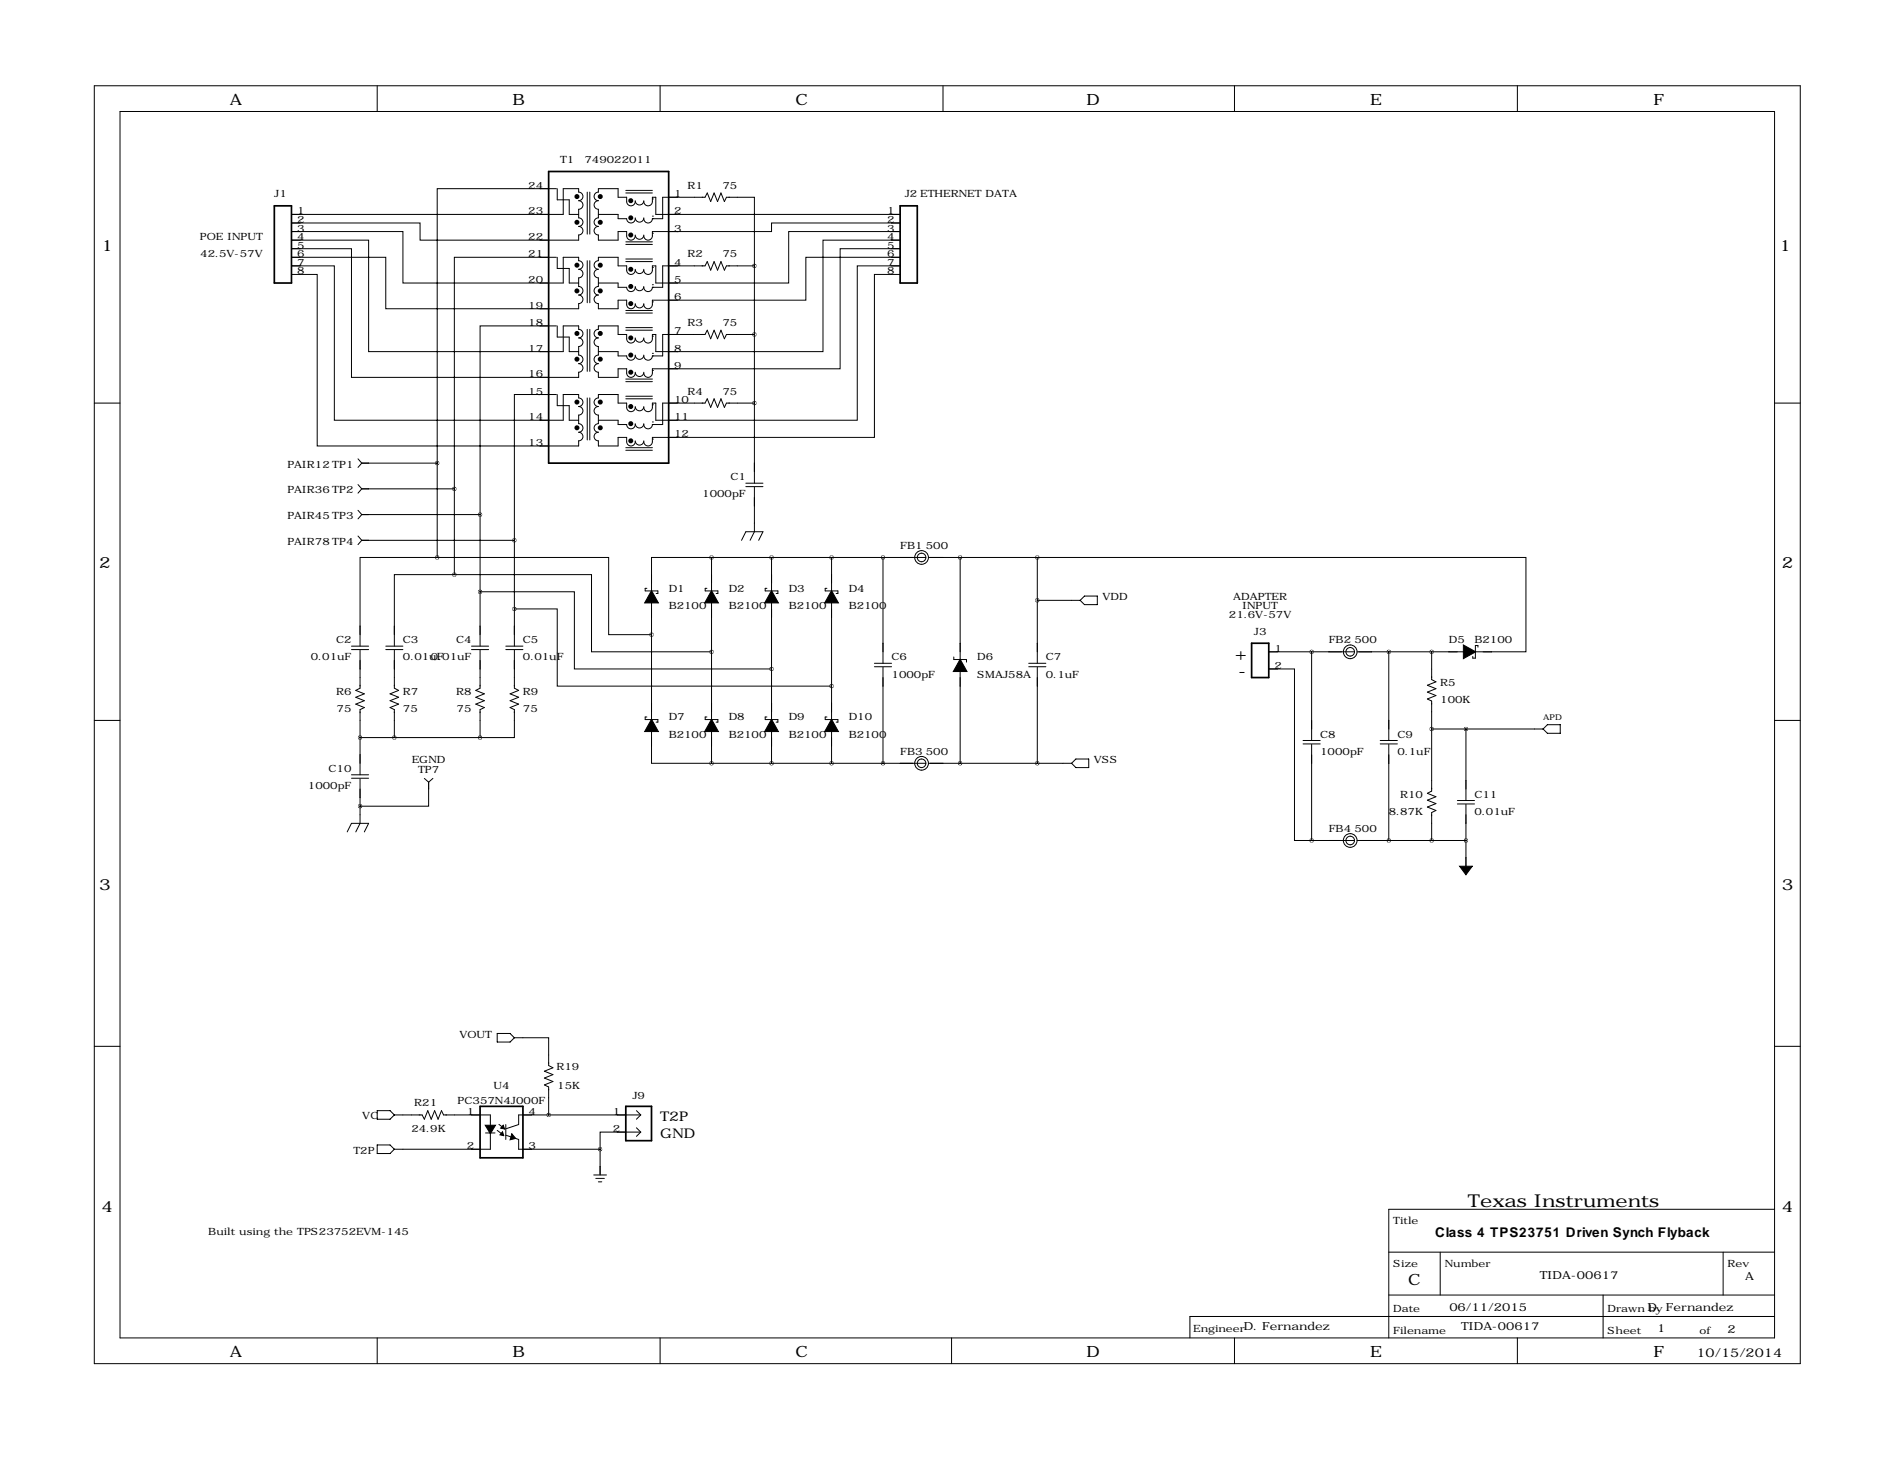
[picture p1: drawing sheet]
<svg xmlns="http://www.w3.org/2000/svg" width="559mm" height="432mm" viewBox="0 0 559 432" stroke-linecap="round" stroke-linejoin="round" font-family="sans-serif">
<g fill="none" stroke="#000" stroke-width=".3">
<path d="M27.9 25.4h505.5v378.5h-505.5zM35.6 33h490.2v363.2h-490.2zM111.8 25.4v7.6M195.6 25.4v7.6M279.4 25.4v7.6M365.8 25.4v7.6M449.6 25.4v7.6M164.8 55.9h-35.3v81.3M165.1 55.9v3.3h3.6v4.3h2.7M174 56.9v12.4M174.8 56.9v12.4M185.4 56.4h7.9"/>
<path d="M185.4 57.1h7.9M188.2 59.7a1.27 1.27 0 0 1-1.3 1.3 1.27 1.27 0 0 1-1.2-1.3v-1.3h-2.6v-2.5h-5.8v1a1.27 1.27 0 0 0-1.3 1.3 1.27 1.27 0 0 0 1.3 1.2 1.27 1.27 0 0 0-1.3 1.3 1.27 1.27 0 0 0 1.3 1.3v2.5a1.27 1.27 0 0 0-1.3 1.3 1.27 1.27 0 0 0 1.3 1.3 1.27 1.27 0 0 0-1.3 1.2 1.27 1.27 0 0 0 1.3 1.3v1.5h5.8v-2.5h2.6v1.2a1.27 1.27 0 0 0 1.2 1.3 1.27 1.27 0 0 0 1.3-1.3M188.2 59.4a1.27 1.27 0 0 0 1.3 1.3 1.27 1.27 0 0 0 1.3-1.3M190.8 59.7a1.27 1.27 0 0 0 1.2 1.3 1.27 1.27 0 0 0 1.3-1.3v-1.3h1v5.1h72.4M193.3 58.9h.1M86.4 78.7h12.7v45.8h67.8v-7.7h4.5v1.1a1.27 1.27 0 0 1 1.3 1.2 1.27 1.27 0 0 1-1.3 1.3 1.27 1.27 0 0 1 1.3 1.3 1.27 1.27 0 0 1-1.3 1.2v2.6a1.27 1.27 0 0 1 1.3 1.2 1.27 1.27 0 0 1-1.3 1.3 1.27 1.27 0 0 1 1.3 1.3 1.27 1.27 0 0 1-1.3 1.3v1.5h-77.4v-50.8h-7.6M86.4 71.1h22.8v33h57.7v-7.6h4.5v1a1.27 1.27 0 0 1 1.3 1.3 1.27 1.27 0 0 1-1.3 1.3 1.27 1.27 0 0 1 1.3 1.2 1.27 1.27 0 0 1-1.3 1.3v2.6a1.27 1.27 0 0 1 1.3 1.2 1.27 1.27 0 0 1-1.3 1.3 1.27 1.27 0 0 1 1.3 1.3 1.27 1.27 0 0 1-1.3 1.2v1.6h-67.3v-38.1h-17.7M86.4 68.6h33v15.2h47.5v-7.6h4.5v1a1.27 1.27 0 0 1 1.3 1.3 1.27 1.27 0 0 1-1.3 1.3 1.27 1.27 0 0 1 1.3 1.2 1.27 1.27 0 0 1-1.3 1.3v2.5a1.27 1.27 0 0 1 1.3 1.3 1.27 1.27 0 0 1-1.3 1.3 1.27 1.27 0 0 1 1.3 1.2 1.27 1.27 0 0 1-1.3 1.3v1.5h-57.1v-15.2h-27.9M86.4 63.5h80.5v-7.6h4.5v1a1.27 1.27 0 0 1 1.3 1.3 1.27 1.27 0 0 1-1.3 1.2 1.27 1.27 0 0 1 1.3 1.3 1.27 1.27 0 0 1-1.3 1.3v2.5a1.27 1.27 0 0 1 1.3 1.3 1.27 1.27 0 0 1-1.3 1.3 1.27 1.27 0 0 1 1.3 1.2 1.27 1.27 0 0 1-1.3 1.3v1.5h-46.9v-5.1h-38.1M164.8 76.2h-30.2v68.6M165.1 76.2v3.3h3.6v4.3h2.7M174 77.2v12.5"/>
<path d="M174.8 77.2v12.5M177.3 63.5h5.8v1.3h2.6a1.27 1.27 0 0 0 1.2 1.2 1.27 1.27 0 0 0 1.3-1.2M185.4 76.7h7.9M185.4 77.5h7.9M185.4 71.6h7.9M185.4 72.4h7.9M188.2 79.8a1.27 1.27 0 0 0 1.3 1.2 1.27 1.27 0 0 0 1.3-1.2M188.2 69.6a1.27 1.27 0 0 0 1.3 1.3 1.27 1.27 0 0 0 1.3-1.3M188.2 64.5a1.27 1.27 0 0 0 1.3 1.3 1.27 1.27 0 0 0 1.3-1.3M190.8 64.8a1.27 1.27 0 0 0 1.2 1.2 1.27 1.27 0 0 0 1.3-1.2M193.3 79.2h.1M193.3 69.1h.1"/>
<path d="M193.3 64h.1M193.3 64.8h.1M193.3 64.8h3v-6.4h12.6l.6-1.3 1.1 2.6 1-2.6 1 2.6 1-2.6 1 2.6 .6-1.3h8.3v20.3M223.5 78.7h-8.3l-.6 1.3-1-2.5-1 2.5-1-2.5-1 2.5-1.1-2.5-.6 1.2h-12.6v6.4h-3M223.5 78.7v64.4M266.7 73.7h-17.8v35.5h-55.6v1.3a1.27 1.27 0 0 1-1.3 1.3 1.27 1.27 0 0 1-1.2-1.3M266.7 71.1h-22.9v33h-49.5v-5h-1v1.2a1.27 1.27 0 0 1-1.3 1.3 1.27 1.27 0 0 1-1.2-1.3M266.7 68.6h-33v15.2h-39.4v-5.1h-1v1.3a1.27 1.27 0 0 1-1.3 1.3 1.27 1.27 0 0 1-1.2-1.3M266.7 66h-38.1v2.6h-35.3v1.2a1.27 1.27 0 0 1-1.3 1.3 1.27 1.27 0 0 1-1.2-1.3M266.7 78.7h-12.7v45.8h-59.7v-5.1h-1v1.2a1.27 1.27 0 0 1-1.3 1.3 1.27 1.27 0 0 1-1.2-1.3M266.7 76.2h-27.9v12.7h-45.5v1.3a1.27 1.27 0 0 1-1.3 1.2 1.27 1.27 0 0 1-1.2-1.2M164.8 96.5h-22.6v55.9"/>
<path d="M165.1 96.5v3.3h3.6v4.3h2.7M174 97.5v12.5M174.8 97.5v12.5M177.3 83.8h5.8v1.3h2.6a1.27 1.27 0 0 0 1.2 1.3 1.27 1.27 0 0 0 1.3-1.3M185.4 91.9h7.9M185.4 92.7h7.9M185.4 97h7.9M185.4 97.8h7.9M188.2 80a1.27 1.27 0 0 1-1.3 1.3 1.27 1.27 0 0 1-1.2-1.3v-1.3h-2.6v-2.5h-5.8v1a1.27 1.27 0 0 0-1.3 1.3 1.27 1.27 0 0 0 1.3 1.3 1.27 1.27 0 0 0-1.3 1.2 1.27 1.27 0 0 0 1.3 1.3v2.5a1.27 1.27 0 0 0-1.3 1.3 1.27 1.27 0 0 0 1.3 1.3 1.27 1.27 0 0 0-1.3 1.2 1.27 1.27 0 0 0 1.3 1.3v1.5h5.8v-2.5h2.6v1.3a1.27 1.27 0 0 0 1.2 1.2 1.27 1.27 0 0 0 1.3-1.2M188.2 89.9a1.27 1.27 0 0 0 1.3 1.3 1.27 1.27 0 0 0 1.3-1.3M188.2 84.8a1.27 1.27 0 0 0 1.3 1.3 1.27 1.27 0 0 0 1.3-1.3M190.8 85.1a1.27 1.27 0 0 0 1.2 1.3 1.27 1.27 0 0 0 1.3-1.3"/>
<path d="M193.3 99.6h.1M193.3 89.4h.1M193.3 84.3h.1M193.3 85.1h.1M223.5 99.1h-8.3l-.6 1.2-1-2.5-1 2.5-1-2.5-1 2.5-1.1-2.5-.6 1.3h-12.6v6.3h-3M266.7 81.3h-7.6v48.2h-65.8v1.3a1.27 1.27 0 0 1-1.3 1.3 1.27 1.27 0 0 1-1.2-1.3M27.9 119.4h7.7M164.8 116.8h-12.4v43.2M165.1 116.8v3.3h3.6v4.4h2.7M174 117.9v12.4M174.8 117.9v12.4M177.3 104.1h5.8v1.3h2.6a1.27 1.27 0 0 0 1.2 1.3 1.27 1.27 0 0 0 1.3-1.3"/>
<path d="M185.4 117.3h7.9M185.4 118.1h7.9M185.4 112.3h7.9M185.4 113h7.9M188.2 100.3a1.27 1.27 0 0 1-1.3 1.3 1.27 1.27 0 0 1-1.2-1.3v-1.2h-2.6v-2.6h-5.8v1a1.27 1.27 0 0 0-1.3 1.3 1.27 1.27 0 0 0 1.3 1.3 1.27 1.27 0 0 0-1.3 1.2 1.27 1.27 0 0 0 1.3 1.3v2.6a1.27 1.27 0 0 0-1.3 1.2 1.27 1.27 0 0 0 1.3 1.3 1.27 1.27 0 0 0-1.3 1.3 1.27 1.27 0 0 0 1.3 1.2v1.6h5.8v-2.6h2.6v1.3a1.27 1.27 0 0 0 1.2 1.3 1.27 1.27 0 0 0 1.3-1.3M188.2 110.2a1.27 1.27 0 0 0 1.3 1.3 1.27 1.27 0 0 0 1.3-1.3M188.2 105.2a1.27 1.27 0 0 0 1.3 1.2 1.27 1.27 0 0 0 1.3-1.2M188.2 100.1a1.27 1.27 0 0 0 1.3 1.2 1.27 1.27 0 0 0 1.3-1.2M190.8 105.4a1.27 1.27 0 0 0 1.2 1.3 1.27 1.27 0 0 0 1.3-1.3M193.3 119.9h.1M193.3 109.7h.1M193.3 104.6h.1"/>
<path d="M193.3 105.4h.1M223.5 119.4h-8.3l-.6 1.2-1-2.5-1 2.5-1-2.5-1 2.5-1.1-2.5-.6 1.3h-12.6v6.3h-3M525.8 119.4h7.6M106.1 135.9l1.1 1.3M107.2 137.2h22.3M107.2 137.2l-1.1 1.2M129.5 137.2v27.9M177.3 124.5h5.8v1.2h2.6a1.27 1.27 0 0 0 1.2 1.3 1.27 1.27 0 0 0 1.3-1.3M185.4 132.6h7.9M185.4 133.3h7.9M188.2 120.6a1.27 1.27 0 0 1-1.3 1.3 1.27 1.27 0 0 1-1.2-1.3v-1.2h-2.6v-2.6h-5.8v1.1a1.27 1.27 0 0 0-1.3 1.2 1.27 1.27 0 0 0 1.3 1.3 1.27 1.27 0 0 0-1.3 1.3 1.27 1.27 0 0 0 1.3 1.2v2.6a1.27 1.27 0 0 0-1.3 1.2 1.27 1.27 0 0 0 1.3 1.3 1.27 1.27 0 0 0-1.3 1.3 1.27 1.27 0 0 0 1.3 1.3v1.5h5.8v-2.6h2.6v1.3a1.27 1.27 0 0 0 1.2 1.3 1.27 1.27 0 0 0 1.3-1.3M188.2 130.6a1.27 1.27 0 0 0 1.3 1.2 1.27 1.27 0 0 0 1.3-1.2"/>
<path d="M188.2 125.5a1.27 1.27 0 0 0 1.3 1.2 1.27 1.27 0 0 0 1.3-1.2M188.2 120.4a1.27 1.27 0 0 0 1.3 1.3 1.27 1.27 0 0 0 1.3-1.3M190.8 125.7a1.27 1.27 0 0 0 1.2 1.3 1.27 1.27 0 0 0 1.3-1.3M193.3 130h.1M193.3 125h.1M193.3 125.7h.1M106.1 151.1l1.1 1.3M106.1 143.5l1.1 1.3M106.1 158.8l1.1 1.2M107.2 152.4h35M107.2 152.4l-1.1 1.3M107.2 144.8h27.4"/>
<path d="M107.2 144.8l-1.1 1.2M134.6 144.8v25.4M142.2 152.4v39M221 143.1h5.1M221 144.1h5.1M223.5 144.3v13.2l-1.3 2.5M107.2 160h45.2M107.2 160l-1.1 1.3M129.5 165.1h-22.8v26.3M129.5 165.1h50.8v22.9h12.7M134.6 170.2h-17.8v21.2M134.6 170.2h40.7v22.8h35.5"/>
<path d="M142.2 175.3h28v22.8h58.4M152.4 160v31.4M191.7 174.2h-.5v.8h3.7v.8h-.5M209.4 174.2h-.5v.8h3.8v.8h-.5M210.8 165.1h-17.8v61h17.8M210.8 165.1h63.5M210.8 165.1v61M219.7 160l1.3-2.5h5.1l-1.3 2.5M227.2 174.2h-.5v.8h3.8v.8h-.5M228.6 165.1v61M245 174.2h-.5v.8h3.8v.8h-.5M246.4 165.1v61"/>
<path d="M261.6 165.1v31.3M275.1 165.1h32.2M284.5 165.1v61M307.3 165.1h144.8v27.9h-50M307.3 165.1v31.3M307.3 177.8h12.7M321.3 176.5h3.8v2.6h-3.8l-1.3-1.3zM104.1 191.4h5.1M104.1 192.4h5.1M106.7 192.5v11.3l-1.3 .7 2.5 1-2.5 1 2.5 1-2.5 1 2.5 1-1.2 .7v19.3M114.3 191.4h5.1M114.3 192.4h5.1"/>
<path d="M116.8 192.5v11.3l1.3 .7-2.5 1 2.5 1-2.5 1 2.5 1-2.5 1 1.2 .7v8.2M139.7 191.4h5.1M139.7 192.4h5.1M142.2 192.5v11.3l-1.2 .7 2.5 1-2.5 1 2.5 1-2.5 1 2.5 1-1.3 .7v8.2M149.9 191.4h5M149.9 192.4h5M152.4 192.5v11.3l1.3 .7-2.6 1 2.6 1-2.6 1 2.6 1-2.6 1 1.3 .7v8.2h-10.2M152.4 180.3h12.7v22.9h81.3M259.1 196.4h5.1M259.1 197.5h5.1M261.6 197.6v28.5M282.6 194.6v.7h3.8v.8"/>
<path d="M304.8 196.4h5.1M304.8 197.5h5.1M307.3 197.6v28.5M375.9 198.1h7.6v50.8h5.1M375.9 193h25.4M388.6 193v26.3M411.5 193v26.3M424.2 193v8.3l1.2 .6-2.5 1 2.5 1.1-2.5 1 2.5 1-2.5 1 1.3 .6v26.7l-1.3 .6 2.5 1.1-2.5 1 2.5 1-2.5 1 2.5 1-1.2 .6v8.3M437.9 191.7v-.5h-.8v3.7h-.7v-.5M27.9 213.4h7.7M106.7 218.4h35.5M191.7 212.3h-.5v.8h3.7v.8h-.5"/>
<path d="M209.4 212.3h-.5v.8h3.8v.8h-.5M227.2 212.3h-.5v.8h3.8v.8h-.5M245 212.3h-.5v.8h3.8v.8h-.5M386.1 219.3h5.1M408.9 219.3h5.1M424.2 215.9h33M434.3 215.9v21.2M458.5 214.6h3.8v2.6h-3.8l-1.3-1.3zM525.8 213.4h7.6M104.1 229.5h5.1M104.1 230.5h5.1M106.7 230.6v13.2l-1.3 2.6"/>
<path d="M125.7 230.5l1.3 1.1M127 231.6v7.2h-20.3M128.3 230.5l-1.3 1.1M210.8 226.1h63.5M275.1 226.1h42.4M318.8 224.8h3.8v2.5h-3.8l-1.3-1.2zM386.1 220.3h5.1M388.6 220.5v28.4M408.9 220.3h5.1M411.5 220.5v28.4M431.8 237.1h5.1M431.8 238.1h5.1"/>
<path d="M434.3 238.3v18.7M102.9 246.4l1.2-2.6h5.1l-1.3 2.6M388.6 248.9h12.7M402.1 248.9h32.2M27.9 309.9h7.7M147.3 306.1h3.8l1.3 1.2-1.3 1.3h-3.8zM152.4 307.3h10.2v8.3l1.2 .6-2.5 1 2.5 1.1-2.5 1 2.5 1-2.5 1 1.3 .6v8.3M525.8 309.9h7.6M111.8 328.9h3.8l1.2 1.3-1.2 1.3h-3.8zM111.8 339.1h3.8l1.2 1.3-1.2 1.2h-3.8zM116.8 330.2h8.3l.6 1.3 1-2.6 1.1 2.6 1-2.6 1 2.6 1-2.6 .6 1.3h13.9v10.2h-28.5M143.9 335.5h2.8"/>
<path d="M147.3 334.8l1.5 1.1M147.8 333l1.2 .9M149.9 333v4.5M149.9 336.2l3.8 1.3v2.9h24.1M188.6 328.9l1.2 1.3M188.6 334l1.2 1.3M189.8 335.3h-12v5.1M189.8 330.2h-36.1v2.8l-3.8 1.3M189.8 330.2l-1.2 1.3M189.8 335.3l-1.2 1.2M175.9 348h3.8M176.5 349h2.6"/>
<path d="M177.3 350h1M177.8 340.4v7.6M525.8 358.1h-114.3v38.1M411.5 370.8h114.3M426.7 370.8v12.7M510.5 370.8v12.7M111.8 396.2v7.7M195.6 396.2v7.7M281.9 396.2v7.7M365.8 396.2v7.7M411.5 383.5h114.3M449.6 396.2v7.7"/>
<path d="M475 383.5v12.7M525.8 389.9h-173.2v6.3"/>
<circle cx="273.1" cy="165.1" r="2.03"/>
<circle cx="273.1" cy="165.1" r="1.27"/>
<circle cx="400" cy="193" r="2.03"/>
<circle cx="400.1" cy="193" r="1.27"/>
<circle cx="273.1" cy="226.1" r="2.03"/>
<circle cx="273.1" cy="226.1" r="1.27"/>
<circle cx="400.1" cy="248.9" r="2.03"/>
<circle cx="400.1" cy="248.9" r="1.27"/>
</g>
<path d="M162.6 50.8h35.5v86.4h-35.5zM81.3 61h5.1v22.8h-5.1zM266.7 61h5.1v22.8h-5.1zM370.8 190.5h5.1v10.2h-5.1zM142.2 327.7h12.7v15.2h-12.7zM185.4 327.7h7.6v10.1h-7.6z" fill="none" stroke="#000" stroke-width=".51"/>
<g fill="#000" stroke="#000" stroke-width=".3">
<path d="M193 174.9l2.1 3.7h-4.1zM210.8 174.9l2.1 3.7h-4.1zM228.6 174.9l2 3.7h-4zM246.4 174.9l2 3.7h-4.1zM284.5 195.2l2 3.7h-4.1zM433.6 191l3.6 2-3.6 2.1zM193 213l2.1 3.7h-4.1zM210.8 213l2.1 3.7h-4.1zM228.6 213l2 3.7h-4zM246.4 213l2 3.7h-4.1zM432.5 256.5h3.7l-1.9 2.6zM143.8 333.2h3l-1.5 2.6z"/>
<path d="M148.9 335.2l.4 1.1-1.2-.2zM149.1 333.2l.4 1.2-1.2-.3zM151.6 335.8l1.2 1.4-1.7 .4z"/>
</g>
<g fill="none" stroke="#000" stroke-width=".76">
<circle cx="170.9" cy="58.2" r=".36"/>
<circle cx="177.9" cy="58.2" r=".36"/>
<circle cx="186.9" cy="59.4" r=".36"/>
<circle cx="170.9" cy="65.8" r=".36"/>
<circle cx="170.9" cy="78.5" r=".36"/>
<circle cx="177.9" cy="65.8" r=".36"/>
<circle cx="177.9" cy="78.5" r=".36"/>
<circle cx="186.9" cy="69.6" r=".36"/>
<circle cx="186.9" cy="64.5" r=".36"/>
<circle cx="186.9" cy="79.8" r=".36"/>
<circle cx="170.9" cy="86.2" r=".36"/>
<circle cx="170.9" cy="98.8" r=".36"/>
<circle cx="177.9" cy="86.2" r=".36"/>
<circle cx="177.9" cy="98.8" r=".36"/>
<circle cx="186.9" cy="89.9" r=".36"/>
<circle cx="186.9" cy="84.8" r=".36"/>
<circle cx="170.9" cy="119.1" r=".36"/>
<circle cx="170.9" cy="106.4" r=".36"/>
<circle cx="177.9" cy="106.4" r=".36"/>
<circle cx="177.9" cy="119.1" r=".36"/>
<circle cx="186.9" cy="110.2" r=".36"/>
<circle cx="186.9" cy="105.2" r=".36"/>
<circle cx="186.9" cy="100.1" r=".36"/>
<circle cx="170.9" cy="126.7" r=".36"/>
<circle cx="177.9" cy="126.7" r=".36"/>
<circle cx="186.9" cy="120.4" r=".36"/>
<circle cx="186.9" cy="125.5" r=".36"/>
<circle cx="186.9" cy="130.6" r=".36"/>
</g>
<path d="M142.2 218.4a.05 .05 0 0 0 .1 0 .05 .05 0 0 0-.1 0zM116.8 218.4a.05 .05 0 0 0 .1 0 .05 .05 0 0 0-.1 0zM106.6 218.4a.05 .05 0 0 0 .1 0 .05 .05 0 0 0-.1 0zM210.8 226.1a.05 .05 0 0 0 .1 0 .05 .05 0 0 0-.1 0zM210.8 165.1a.05 .05 0 0 0 .1 0 .05 .05 0 0 0-.1 0zM142.2 175.3a.05 .05 0 0 0 .1 0 .05 .05 0 0 0-.1 0zM134.6 170.2a.05 .05 0 0 0 .1 0 .05 .05 0 0 0-.1 0zM129.5 165.1a.05 .05 0 0 0 .1 0 .05 .05 0 0 0-.1 0zM193 188a.05 .05 0 0 0 .1 0 .05 .05 0 0 0-.1 0zM210.8 193a.05 .05 0 0 0 .1 0 .05 .05 0 0 0-.1 0zM246.3 203.2a.05 .05 0 0 0 .1 0 .05 .05 0 0 0-.1 0zM246.3 165.1a.05 .05 0 0 0 .1 0 .05 .05 0 0 0-.1 0zM261.6 165.1a.05 .05 0 0 0 .1 0 .05 .05 0 0 0-.1 0zM246.3 226.1a.05 .05 0 0 0 .1 0 .05 .05 0 0 0-.1 0zM261.6 226.1a.05 .05 0 0 0 .1 0 .05 .05 0 0 0-.1 0zM284.4 226.1a.05 .05 0 0 0 .1 0 .05 .05 0 0 0-.1 0zM284.4 165.1a.05 .05 0 0 0 .1 0 .05 .05 0 0 0-.1 0zM307.3 165.1a.05 .05 0 0 0 .1 0 .05 .05 0 0 0-.1 0zM411.4 193a.05 .05 0 0 0 .1 0 .05 .05 0 0 0-.1 0zM424.1 193a.05 .05 0 0 0 .1 0 .05 .05 0 0 0-.1 0zM424.1 248.9a.05 .05 0 0 0 .1 0 .05 .05 0 0 0-.1 0zM411.4 248.9a.05 .05 0 0 0 .1 0 .05 .05 0 0 0-.1 0zM106.6 238.8a.05 .05 0 0 0 .1 0 .05 .05 0 0 0-.1 0zM388.6 248.9a.05 .05 0 0 0 .1 0 .05 .05 0 0 0-.1 0zM434.3 215.9a.05 .05 0 0 0 .1 0 .05 .05 0 0 0-.1 0zM434.3 248.9a.05 .05 0 0 0 .1 0 .05 .05 0 0 0-.1 0zM129.5 137.2a.05 .05 0 0 0 .1 0 .05 .05 0 0 0-.1 0zM134.6 144.8a.05 .05 0 0 0 .1 0 .05 .05 0 0 0-.1 0zM142.2 152.4a.05 .05 0 0 0 .1 0 .05 .05 0 0 0-.1 0zM223.5 78.7a.05 .05 0 0 0 .1 0 .05 .05 0 0 0-.1 0zM223.5 99.1a.05 .05 0 0 0 .1 0 .05 .05 0 0 0-.1 0zM223.5 119.4a.05 .05 0 0 0 .1 0 .05 .05 0 0 0-.1 0zM307.3 226.1a.05 .05 0 0 0 .1 0 .05 .05 0 0 0-.1 0zM307.3 177.8a.05 .05 0 0 0 .1 0 .05 .05 0 0 0-.1 0zM162.5 330.2a.05 .05 0 0 0 .1 0 .05 .05 0 0 0-.1 0zM424.1 215.9a.05 .05 0 0 0 .1 0 .05 .05 0 0 0-.1 0zM388.6 193a.05 .05 0 0 0 .1 0 .05 .05 0 0 0-.1 0z" fill="#000" stroke="#000" stroke-width="1.1"/>
<g font-size="5.3">
<text x="365.9" y="195.3">+</text>
<text x="366.9" y="200.4">-</text>
<text x="434.9" y="357.4">Texas Instruments</text>
</g>
<g font-size="4.6">
<text x="68.1" y="31.2">A</text>
<text x="151.9" y="31.2">B</text>
<text x="235.7" y="31.2">C</text>
<text x="321.9" y="31.2">D</text>
<text x="406" y="31.2">E</text>
<text x="490" y="31.2">F</text>
<text x="30.1" y="74.4">1</text>
<text x="527.3" y="74.4">1</text>
<text x="29.4" y="168.3">2</text>
<text x="527.9" y="168.3">2</text>
<text x="29.4" y="263.6">3</text>
<text x="527.9" y="263.6">3</text>
<text x="30.1" y="358.8">4</text>
<text x="527.9" y="358.8">4</text>
<text x="417.3" y="380.5">C</text>
<text x="68.1" y="402">A</text>
<text x="151.9" y="402">B</text>
<text x="235.7" y="402">C</text>
<text x="321.9" y="402">D</text>
<text x="406" y="402">E</text>
<text x="490" y="402">F</text>
</g>
<g font-size="4">
<text x="195.6" y="331.9">T2P</text>
<text x="195.6" y="337">GND</text>
<text x="425.2" y="366.4">Class 4 TPS23751 Driven Synch Flyback</text>
</g>
<text font-size="3.6" x="502.7" y="401.8">10/15/2014</text>
<g font-size="3.3">
<text x="456.3" y="378.9">TIDA-00617</text>
<text x="517.1" y="379.1">A</text>
<text x="429.4" y="388.3">06/11/2015</text>
<text x="488.1" y="388.3">D. Fernandez</text>
<text x="432.9" y="393.9">TIDA-00617</text>
<text x="491" y="394.4">1</text>
<text x="511.9" y="394.6">2</text>
</g>
<g font-size="3">
<text x="165.9" y="48.3">T1</text>
<text x="173.2" y="48.3">749022011</text>
<text x="81.3" y="58.4">J1</text>
<text x="156.5" y="55.9">24</text>
<text x="199.7" y="58.4">1</text>
<text x="203.7" y="55.9">R1</text>
<text x="214" y="55.9">75</text>
<text x="268" y="58.4">J2 ETHERNET DATA</text>
<text x="88" y="63.5">1</text>
<text x="156.5" y="63.5">23</text>
<text x="199.7" y="63.5">2</text>
<text x="262.8" y="63.5">1</text>
<text x="59.2" y="71.1">POE INPUT</text>
<text x="88" y="66">2</text>
<text x="88" y="68.6">3</text>
<text x="88" y="71.1">4</text>
<text x="156.5" y="71.1">22</text>
<text x="199.7" y="68.6">3</text>
<text x="262.8" y="66">2</text>
<text x="262.8" y="68.6">3</text>
<text x="262.8" y="71.1">4</text>
<text x="59.3" y="76.2">42.5V-57V</text>
<text x="88" y="73.7">5</text>
<text x="88" y="76.2">6</text>
<text x="156.5" y="76.2">21</text>
<text x="203.7" y="76.3">R2</text>
<text x="214" y="76.3">75</text>
<text x="262.8" y="73.7">5</text>
<text x="262.8" y="76.2">6</text>
<text x="88" y="78.7">7</text>
<text x="88" y="81.3">8</text>
<text x="156.5" y="83.8">20</text>
<text x="199.7" y="78.7">4</text>
<text x="199.7" y="83.8">5</text>
<text x="262.8" y="78.7">7</text>
<text x="262.8" y="81.3">8</text>
<text x="199.7" y="88.9">6</text>
<text x="156.5" y="91.4">19</text>
<text x="156.5" y="96.5">18</text>
<text x="199.7" y="99.1">7</text>
<text x="203.7" y="96.6">R3</text>
<text x="214" y="96.6">75</text>
<text x="156.5" y="104.1">17</text>
<text x="199.7" y="104.1">8</text>
<text x="156.5" y="111.8">16</text>
<text x="199.7" y="109.2">9</text>
<text x="156.5" y="116.8">15</text>
<text x="199.7" y="119.4">10</text>
<text x="203.7" y="116.9">R4</text>
<text x="214" y="116.9">75</text>
<text x="156.5" y="124.5">14</text>
<text x="199.7" y="124.5">11</text>
<text x="199.7" y="129.5">12</text>
<text x="156.5" y="132.1">13</text>
<text x="85.2" y="138.5">PAIR12 TP1</text>
<text x="216.4" y="142.2">C1</text>
<text x="85.2" y="146.1">PAIR36 TP2</text>
<text x="208.1" y="147.3">1000pF</text>
<text x="85.2" y="153.7">PAIR45 TP3</text>
<text x="85.2" y="161.3">PAIR78 TP4</text>
<text x="266.7" y="162.6">FB1</text>
<text x="274.3" y="162.6">500</text>
<text x="198.1" y="175.3">D1</text>
<text x="215.9" y="175.3">D2</text>
<text x="233.7" y="175.3">D3</text>
<text x="251.5" y="175.3">D4</text>
<text x="326.6" y="177.8">VDD</text>
<text x="365.4" y="177.8">ADAPTER</text>
<text x="198.1" y="180.3">B2100</text>
<text x="215.9" y="180.3">B2100</text>
<text x="233.7" y="180.3">B2100</text>
<text x="251.5" y="180.3">B2100</text>
<text x="364.1" y="182.9">21.6V-57V</text>
<text x="368.1" y="180.3">INPUT</text>
<text x="99.6" y="190.5">C2</text>
<text x="119.4" y="190.5">C3</text>
<text x="135.1" y="190.5">C4</text>
<text x="154.9" y="190.5">C5</text>
<text x="371.5" y="188">J3</text>
<text x="393.7" y="190.5">FB2</text>
<text x="401.3" y="190.5">500</text>
<text x="429.3" y="190.5">D5</text>
<text x="436.9" y="190.5">B2100</text>
<text x="92.1" y="195.6">0.01uF</text>
<text x="119.4" y="195.6">0.01uF</text>
<text x="127.6" y="195.6">0.01uF</text>
<text x="154.9" y="195.6">0.01uF</text>
<text x="264.2" y="195.6">C6</text>
<text x="289.6" y="195.6">D6</text>
<text x="309.9" y="195.6">C7</text>
<text x="377.6" y="193">1</text>
<text x="264.2" y="200.7">1000pF</text>
<text x="289.6" y="200.7">SMAJ58A</text>
<text x="309.9" y="200.7">0.1uF</text>
<text x="377.6" y="198.1">2</text>
<text x="426.7" y="203.2">R5</text>
<text x="99.6" y="205.7">R6</text>
<text x="119.4" y="205.7">R7</text>
<text x="135.1" y="205.7">R8</text>
<text x="154.9" y="205.7">R9</text>
<text x="426.7" y="208.3">100K</text>
<text x="99.7" y="210.8">75</text>
<text x="119.4" y="210.8">75</text>
<text x="135.3" y="210.8">75</text>
<text x="154.9" y="210.8">75</text>
<text x="198.1" y="213.4">D7</text>
<text x="215.9" y="213.4">D8</text>
<text x="233.7" y="213.4">D9</text>
<text x="251.5" y="213.4">D10</text>
<text x="198.1" y="218.4">B2100</text>
<text x="215.9" y="218.4">B2100</text>
<text x="233.7" y="218.4">B2100</text>
<text x="251.5" y="218.4">B2100</text>
<text x="391.2" y="218.4">C8</text>
<text x="414" y="218.4">C9</text>
<text x="122" y="226.1">EGND</text>
<text x="266.7" y="223.5">FB3</text>
<text x="274.3" y="223.5">500</text>
<text x="324.1" y="226.1">VSS</text>
<text x="391.2" y="223.5">1000pF</text>
<text x="414" y="223.5">0.1uF</text>
<text x="91.2" y="233.7">1000pF</text>
<text x="97.3" y="228.6">C10</text>
<text x="123.9" y="228.9">TP7</text>
<text x="414.8" y="236.2">R10</text>
<text x="436.9" y="236.2">C11</text>
<text x="411.5" y="241.3">8.87K</text>
<text x="436.9" y="241.3">0.01uF</text>
<text x="393.7" y="246.4">FB4</text>
<text x="401.3" y="246.4">500</text>
<text x="136.1" y="307.3">VOUT</text>
<text x="164.8" y="317">R19</text>
<text x="146.2" y="322.6">U4</text>
<text x="165.1" y="322.6">15K</text>
<text x="122.7" y="327.7">R21</text>
<text x="135.6" y="326.9">PC357N4J000F</text>
<text x="187.4" y="325.4">J9</text>
<text x="107.4" y="331.5">VC</text>
<text x="121.9" y="335.3">24.9K</text>
<text x="138.4" y="330.2">1</text>
<text x="156.6" y="330.2">4</text>
<text x="181.5" y="330.2">1</text>
<text x="181.5" y="335.3">2</text>
<text x="104.7" y="341.6">T2P</text>
<text x="138.4" y="340.4">2</text>
<text x="156.6" y="340.4">3</text>
<text x="61.7" y="365.8">Built using the TPS23752EVM-145</text>
<text x="412.8" y="362.6">Title</text>
<text x="412.8" y="375.3">Size</text>
<text x="428" y="375.3">Number</text>
<text x="511.9" y="375.3">Rev</text>
<text x="412.8" y="388.6">Date</text>
<text x="476.3" y="388.6">Drawn by</text>
<text x="353.6" y="394.3">EngineerD. Fernandez</text>
<text x="412.8" y="394.9">Filename</text>
<text x="476.3" y="394.9">Sheet</text>
<text x="503.6" y="394.9">of</text>
</g>
<text font-size="2.4" x="457.2" y="213.4">APD</text>
</svg>
